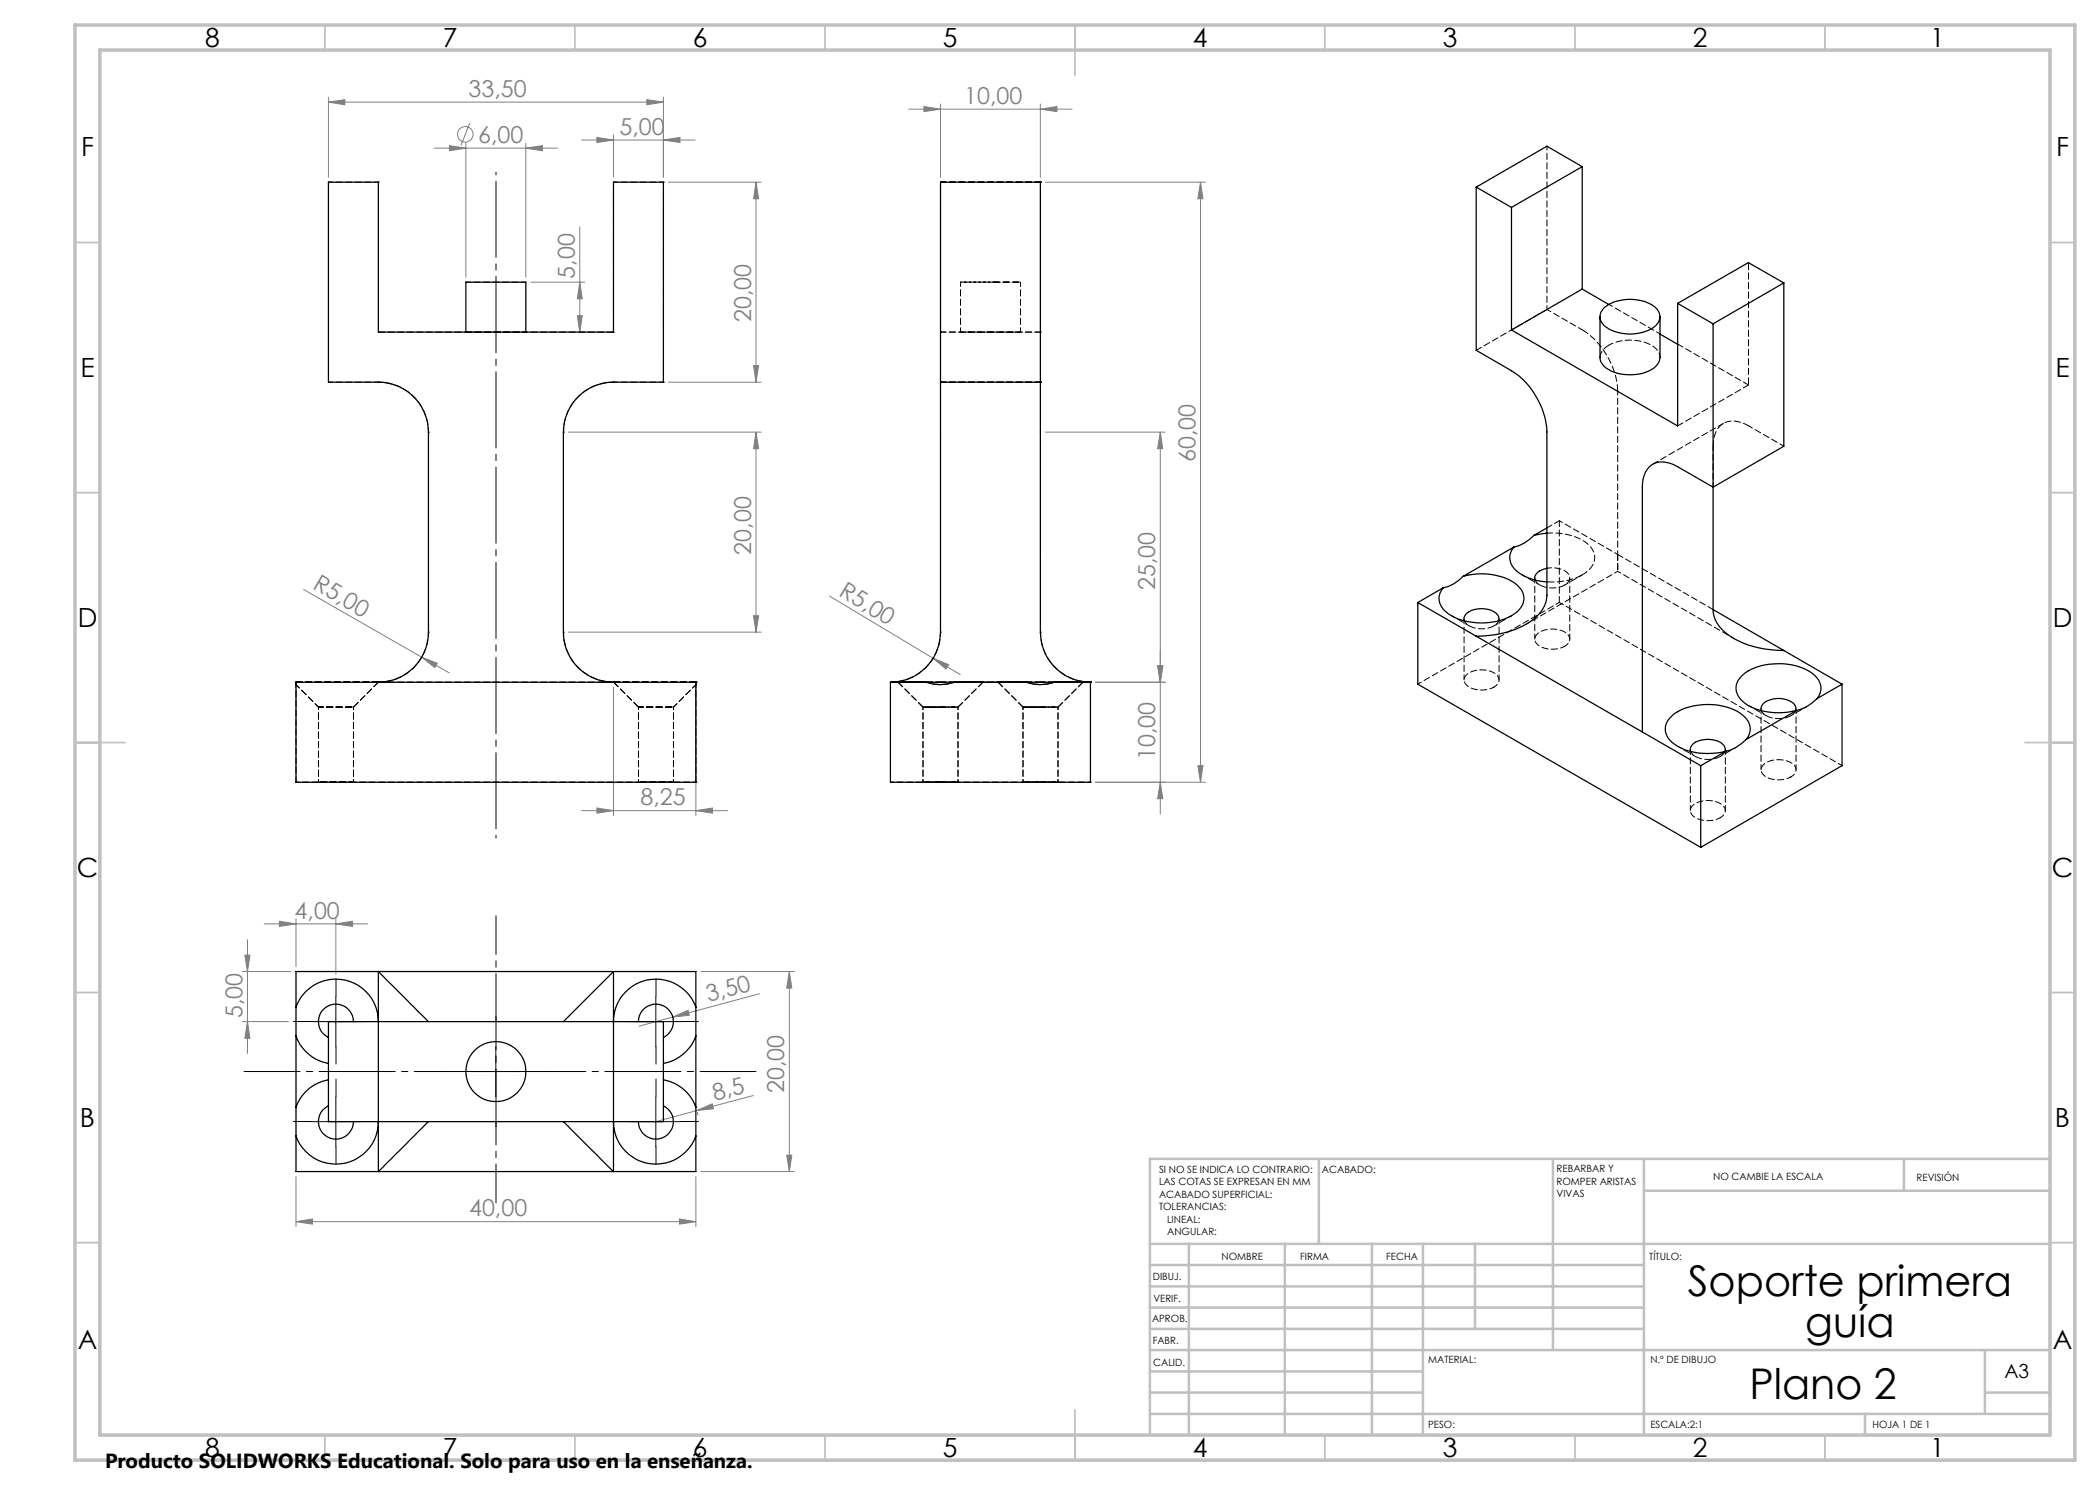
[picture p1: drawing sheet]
<svg xmlns="http://www.w3.org/2000/svg" width="420mm" height="297mm" viewBox="0 0 420 297" stroke-linecap="round" stroke-linejoin="round" font-family="sans-serif">
<g fill="none" stroke="#808080" stroke-width=".2">
<path d="M65.7 19.4v16.1M129.4 19.9l3.3 .5-3.3 .6zM132.7 19.4v16.1M65.7 20.4l3.3-.5v1.1zM65.7 20.4h67M86.8 29.6h24.7M89.9 29.1l3.3 .5-3.3 .6zM93.2 28.6v26.9M93.9 24.7l-1.7 4.4M105.2 29.6l3.3-.5v1.1zM105.2 28.6v26.9M116.3 28h22.7"/>
<path d="M119.4 27.5l3.3 .5-3.3 .5zM122.7 27v8.5M132.7 28l3.3-.5v1zM133.7 36.4h18.5M151.2 36.4v40M151.2 36.4l.5 3.4h-1zM181.8 21.8h32.6M184.8 21.3l3.3 .5-3.3 .5zM188.1 20.8v14.7M208.1 21.8l3.3-.5v1zM208.1 20.8v14.7M209.1 36.4h32"/>
<path d="M240.1 36.4l.5 3.4h-1zM240.1 36.4v120.1M106.2 56.4h10.7M116 45.4v21M116 56.4l.5 3.4h-1zM115.5 63.1h1l-.5 3.3zM133.7 76.4h18.5M150.7 73.1h1l-.5 3.3zM113.7 86.4h38.5M151.2 86.4v40M151.2 86.4l.5 3.3h-1zM209.1 86.4h23.9"/>
<path d="M232.1 86.4v76.4M232.1 86.4l.5 3.3h-1.1zM60.7 117.9l29.2 16.7M165.9 119.2l20.7 12.5M84.3 131.4l3.2 1.2-.5 .9zM113.7 126.4h38.5M122.7 137.4v25.7M139.2 137.4v25.7M150.7 123.2h1l-.5 3.2zM186.6 131.7l3.1 1.2-.5 .9zM186.6 131.7l5.5 3.2M219.1 136.5h13.9"/>
<path d="M231.5 133.1h1.1l-.5 3.4zM219.1 156.5h22M232.1 156.5l.5 3.2h-1.1zM239.6 153.1h1l-.5 3.4zM116.3 162.1h29.2M119.4 161.6l3.3 .5-3.3 .5zM139.2 162.1l3.3-.5v1zM48.5 194.3h9.7M49 191h1l-.5 3.3zM49.5 188v22.7M52.8 184.8h20.7M55.9 184.3l3.3 .5-3.3 .5z"/>
<path d="M59.2 183.8v9.5M67.2 184.8l3.3-.5v1zM67.2 183.8v11M140.2 194.3h18.7M151.9 198.8l-17.4 4.6M157.9 194.3v40M157.9 194.3l.5 3.3h-1.1zM48.5 204.3h9.2M49.5 204.3l.5 3.3h-1zM134.5 203.4l3.1-1.3 .3 1zM134.5 203.4l-6.7 1.8M150.7 219.1l-11.3 3"/>
<path d="M59.2 235.3v10M139.2 235.3v10M139.4 222.1l-8.2 2.2M139.4 222.1l3.1-1.3 .2 1zM139.5 222.4l.1 .7M140.2 234.3h18.7M157.3 231h1.1l-.5 3.3zM59.2 244.3l3.3-.5v1zM59.2 244.3h80M135.9 243.8l3.3 .5-3.3 .5z"/>
<circle cx="93.1" cy="26.9" r="1.55"/>
</g>
<g fill="none" stroke="#000" stroke-width=".2" stroke-dasharray="15.2 1.3 1.3 1.3">
<path d="M67.2 199.3v-3.5M131.2 199.3v-3.5M62.2 204.3h-3.5M67.2 219.3v-3.5M67.2 209.3v3.5M72.2 204.3h3.5M89.2 214.3h-1M99.2 204.3v-1M109.2 214.3h1M126.2 204.3h-3.5M131.2 209.3v3.5M131.2 219.3v-3.5"/>
<path d="M136.2 204.3h3.5M62.2 224.3h-3.5M67.2 229.3v3.5M72.2 224.3h3.5M99.2 224.3v1M126.2 224.3h-3.5M131.2 229.3v3.5M136.2 224.3h3.5"/>
</g>
<path d="M67.2 199.3v10M131.2 199.3v10M62.2 204.3h10M67.2 219.3v10M94.2 214.3h10M99.2 209.3v10M126.2 204.3h10M131.2 219.3v10M62.2 224.3h10M126.2 224.3h10" fill="none" stroke="#000" stroke-width=".2"/>
<path d="M99.2 34.4v133.2" fill="none" stroke="#000" stroke-width=".2" stroke-dasharray="15.2 1.3 1.3 1.3" stroke-dashoffset="-1.8"/>
<path d="M99.2 240.6v-57.5" fill="none" stroke="#000" stroke-width=".2" stroke-dasharray="15.2 1.3 1.3 1.3" stroke-dashoffset="7.5"/>
<path d="M151.2 214.3h-102.4" fill="none" stroke="#000" stroke-width=".2" stroke-dasharray="15.2 1.3 1.3 1.3" stroke-dashoffset="4"/>
<g fill="none" stroke="#c0c0c0" stroke-width=".35">
<path d="M65 5v5M115 5v5M165 5v5M215 5v10M265 5v5M315 5v5M365 5v5M15 48.5h5M410 48.5h5M15 98.5h5M410 98.5h5M15 148.5h10"/>
<path d="M405 148.5h10M15 198.5h5M410 198.5h5M15 248.5h5M410 248.5h5M65 287v5M115 287v5M165 287v5M215 282v10M265 287v5M315 287v5M365 287v5"/>
</g>
<g fill="none" stroke="#c0c0c0" stroke-width=".5">
<path d="M263.8 231.8v17M310.6 231.8v38.2M328.8 231.8v55.2M328.8 238.2h81.2M380.8 231.8v6.4M410 231.8h-180v55.2M230 248.8h180M230 257.3h98.8M230 253h98.8M237.8 248.8v38.2M257 248.8v38.2M274.4 248.8v38.2"/>
<path d="M284.6 248.8v38.2M295 248.8v17M230 265.8h98.8M230 261.5h98.8M230 278.5h54.6M230 274.3h54.6M230 270h180M397 278.5h13M397 270v12.8M230 282.8h180M373 282.8v4.2"/>
</g>
<path d="M15 5h400v287h-400zM20 10h390v277h-390z" fill="none" stroke="#c0c0c0" stroke-width=".7"/>
<g fill="#808080">
<path d="M186.6 131.7l3.1 1.2-.5 .9z"/>
<path d="M84.3 131.4l3.2 1.2-.5 .9z"/>
<path d="M139.4 222.1l3.1-1.3 .2 1z"/>
<path d="M134.5 203.4l3.1-1.3 .3 1z"/>
<path d="M129.4 19.9l3.3 .5-3.3 .6zM65.7 20.4l3.3-.5v1.1zM135.9 243.8l3.3 .5-3.3 .5zM59.2 244.3l3.3-.5v1z"/>
<path d="M119.4 161.6l3.3 .5-3.3 .5zM139.2 162.1l3.3-.5v1zM119.4 27.5l3.3 .5-3.3 .5zM132.7 28l3.3-.5v1zM89.9 29.1l3.3 .5-3.3 .6zM105.2 29.6l3.3-.5v1.1zM184.8 21.3l3.3 .5-3.3 .5zM208.1 21.8l3.3-.5v1zM55.9 184.3l3.3 .5-3.3 .5zM67.2 184.8l3.3-.5v1z"/>
<path d="M115.5 63.1h1l-.5 3.3zM116 56.4l.5 3.4h-1zM232.1 156.5l.5 3.2h-1.1zM231.5 133.1h1.1l-.5 3.4z"/>
<path d="M151.2 36.4l.5 3.4h-1zM150.7 73.1h1l-.5 3.3zM151.2 86.4l.5 3.3h-1zM150.7 123.2h1l-.5 3.2zM240.1 36.4l.5 3.4h-1zM239.6 153.1h1l-.5 3.4zM232.1 86.4l.5 3.3h-1.1zM231.5 133.1h1.1l-.5 3.4zM49 191h1l-.5 3.3zM49.5 204.3l.5 3.3h-1zM157.9 194.3l.5 3.3h-1.1zM157.3 231h1.1l-.5 3.3z"/>
</g>
<g fill="none" stroke="#000" stroke-width=".25">
<path d="M295.2 37.4v32.7l7.1 4.1a15.8 15.8 0 0 1 7.1 12.2v32.7a6.6 6.6 0 0 1-3.3 5.2 19.8 19.8 0 0 1-10.9 2.9M295.2 37.4l7.1 4.1M316.4 33.3l-14.1 8.2M316.4 33.3l-7-4.1-14.2 8.2M316.4 33.3v24.5M302.3 41.5v24.5M316.4 57.8l-14.1 8.2M316.4 57.8l5.3 3.1M356.8 56.6v32.6l-14.2 8.2-7.1-4.1a4.6 4.6 0 0 0-5.7 .1 5.7 5.7 0 0 0-1.3 4v49M356.8 56.6l-14.2 8.2M356.8 56.6l-7.1-4.1-14.2 8.2M93.2 66.4v-10h12v10"/>
<path d="M188.1 76.4v50a10 10 0 0 1-10 10.1M188.1 76.4h20M188.1 76.4v-40h20v40M208.1 76.4v50a10.1 10.1 0 0 0 10 10.1M320 63.3v8.2a3.3 3.3 0 0 0 2.3 2.8 9.4 9.4 0 0 0 8.5-.7 2.97 2.97 0 0 0 1.2-2.1v-8.2M320.8 61.6a8.7 8.7 0 0 1 10.4 0 2.52 2.52 0 0 1-1 4.2 8.9 8.9 0 0 1-9.4-.7 2.35 2.35 0 0 1 0-3.5zM332 66.8l3.5 2.1M335.5 60.7v24.5l-33.2-19.2M335.5 60.7l7.1 4.1M342.6 64.8v57.1M288.6 117.6l-5 2.9M292.7 115.2a12.9 12.9 0 0 1 10.3 1.4 3.4 3.4 0 0 1 1.3 4.7 8.2 8.2 0 0 1-6.1 3.2 11.3 11.3 0 0 1-9.6-2.7 3.2 3.2 0 0 1 0-4.2"/>
<path d="M292.7 115.2a7.6 7.6 0 0 1-4.1 2.4M302.8 109.4a3.4 3.4 0 0 0 1 5.2l1.4 .8 1.6 .6 2.6 .4M302.8 109.4l-10.1 5.8M306.8 107.1a8 8 0 0 1-4 2.3M309.4 106.6l-2.6 .5M309.4 113.7a2.44 2.44 0 0 0-2.4 2.1v.2M309.4 105.6l-2.6 1.5M59.2 136.5h80v20h-80zM75.7 136.5a10 10 0 0 0 10-10.1v-40a10 10 0 0 0-10-10h-10v-40h10v30h47v-30h10v40h-10a10 10 0 0 0-10 10v40a10 10 0 0 0 10 10.1M178.1 136.5h7.1M178.1 136.5v20h40v-20M185.2 136.5a8.6 8.6 0 0 0 5.8 0"/>
<path d="M185.2 136.5h5.8M191 136.5h14.2M205.2 136.5a8.6 8.6 0 0 0 5.8 0M205.2 136.5h5.8M211 136.5h7.1M283.6 120.5v16.3l56.5 32.7M283.6 120.5l44.9 25.9M292.9 124.2a1.49 1.49 0 0 1 .9-1.9 5 5 0 0 1 5.7 .6 1.22 1.22 0 0 1 .2 1.3M342.6 121.9a7 7 0 0 0 4.1 5.8 20.4 20.4 0 0 0 10.1 2.4M342.6 121.9l25.8 14.9M363.4 139.7a7.8 7.8 0 0 1-4.1 2.4M363.4 139.7a3.2 3.2 0 0 0-.5-4.7 12.5 12.5 0 0 0-13.9-.4 3.5 3.5 0 0 0 0 6.1 13.1 13.1 0 0 0 10.3 1.4"/>
<path d="M368.4 136.8v16.3l-28.3 16.4M368.4 136.8l-5 2.9M328.5 146.4l11.6 6.7M338.1 150.3a1.97 1.97 0 0 1 2-2.2 4.5 4.5 0 0 1 4.8 1.3l.1 .9M340.1 153.1v16.4M345.2 150.2l-5.1 2.9M349.2 147.9a7.9 7.9 0 0 1-4 2.3M349.2 147.9a3.3 3.3 0 0 0-1-5.2 12.9 12.9 0 0 0-13.3 0 3.5 3.5 0 0 0-1.4 4.7 8.4 8.4 0 0 0 6.1 3.2l2.8 .1 2.8-.5M352.2 142.1a2 2 0 0 1 2-2.2 4.9 4.9 0 0 1 4.7 1 1.47 1.47 0 0 1 .2 1.2M359.3 142.1l-10.1 5.8M59.2 201.4a8.5 8.5 0 0 1 9.4-5.4 8.5 8.5 0 0 1 7.1 8.3M59.2 207.2a8.4 8.4 0 0 0 6.5 5.5"/>
<path d="M59.2 201.4v5.8M59.2 201.4v-7.1h80v7.1M59.2 207.2v14.2M65.7 216a8.3 8.3 0 0 0-6.5 5.4M65.7 204.3h67v20h-67zM70.7 204.3a3.5 3.5 0 0 0-5.4-2.9 3.5 3.5 0 0 0 .4 6.1M85.7 204.3l-10-10v40l10-10M112.7 204.3l10-10v40l-10-10M127.7 204.3a3.5 3.5 0 0 1 5.4-2.9 3.5 3.5 0 0 1-.4 6.1M132.7 216a8.4 8.4 0 0 1 6.5 5.4M139.2 201.4v5.8M139.2 207.2a8.6 8.6 0 0 1-6.5 5.5"/>
<path d="M139.2 201.4a8.5 8.5 0 0 0-9.5-5.4 8.5 8.5 0 0 0-7 8.3M139.2 207.2v14.2M59.2 221.4v5.8M59.2 227.2v7.1h80v-7.1M65.7 221.2a3.5 3.5 0 0 0-.4 6.1 3.5 3.5 0 0 0 5.4-3M75.7 224.3a8.5 8.5 0 0 1-7.1 8.4 8.5 8.5 0 0 1-9.4-5.5M122.7 224.3a8.5 8.5 0 0 0 7 8.4 8.5 8.5 0 0 0 9.5-5.5M132.7 221.2a3.5 3.5 0 0 1 .4 6.1 3.5 3.5 0 0 1-5.4-3M139.2 221.4v5.8"/>
<circle cx="99.2" cy="214.3" r="6"/>
</g>
<g fill="none" stroke="#000" stroke-width=".2" stroke-dasharray="1.3 .6">
<path d="M65.7 36.4h.1M75.7 36.4h.1M122.7 36.4h.1M132.7 36.4h.1M188.1 36.4h.1M208.1 36.4h.1M65.7 76.4h.1M75.7 66.4h.1M75.7 76.4h.1M122.7 76.4h.1M122.7 66.4h.1M122.7 66.4h-47"/>
<path d="M132.7 76.4h.1M188.1 76.4h.1M188.1 66.4h.1M208.1 76.4h.1M208.1 66.4h.1M321.8 69a3 3 0 0 0-1.8 2.5M323.5 78.2a15.6 15.6 0 0 0-7-12.2M85.7 86.4h.1M112.7 86.4h.1M59.2 136.4h.1M59.2 136.4h16.5M75.7 136.4h.1"/>
<path d="M75.7 136.4h-16.5M75.7 136.4h47M85.7 126.4h.1M112.7 126.4h.1M122.7 136.4h.1M122.7 136.4h16.5M122.7 136.4l5 5M139.2 136.4h.1M139.2 136.4h-16.5M178.1 136.4h.1M179.6 136.4l5 5M188.1 126.4h.1"/>
<path d="M199.6 136.4l5 5M208.1 126.4h.1M218.1 136.4h.1M59.2 156.4h.1M70.7 141.4l5-5M127.7 141.4h.1M139.2 156.4h.1M178.1 156.4h.1M191.6 141.4l5-5M211.6 141.4l5-5M218.1 156.4h.1"/>
</g>
<g fill="none" stroke="#000" stroke-width=".2" stroke-dasharray="1.3 .6" stroke-dashoffset=".3">
<path d="M105.2 56.4h-12M59.2 136.9l4.5 4.5M63.7 141.4h7h-7M63.8 141.4h6.9h-6.9M70.7 156.4h-7h7M127.7 141.4h7h-7M127.8 141.4h6.9h-6.9M134.7 156.4h-7h7M134.7 141.4l4.5-4.5M188.1 156.4h-3.5h7h-3.5M188.1 141.4h-3.5h7h-3.5M188.7 141.4h-4.1h7h-2.9"/>
<path d="M208.1 156.4h-3.5h7h-3.5M208.1 141.4h-3.5h7h-3.5M208.7 141.4h-4.1h7h-2.9"/>
</g>
<g fill="none" stroke="#000" stroke-width=".2" stroke-dasharray="1.3 .6" stroke-dashoffset=".5">
<path d="M309.4 29.2v32.7M323.5 78.2v32.7M304.4 115l3.6 2M312.9 117l3.6-2M59.2 136.4v.5v-.5M139.2 136.4v.5v-.5M283.6 136.8l28.3-16.3M290.3 123.1l3.5 2.1M292.9 124.2a4 4 0 0 0 4.3 1.5l.6-.1a2.62 2.62 0 0 0 1.9-1.4M298.8 125.2l3.5-2.1M335.6 149.3l3.5 2M338.1 150.3a4 4 0 0 0 4.4 1.5l.5-.1a2.62 2.62 0 0 0 2-1.4"/>
<path d="M349.7 141.1l3.5 2M352.3 142.1a4 4 0 0 0 4.3 1.6l.6-.2a2.62 2.62 0 0 0 1.9-1.4"/>
</g>
<path d="M198.9 56.4h-6.8h12h-5.2M93.2 66.4h12h-12M198.1 66.4h-6h12h-6M295.3 70.1l14.1-8.2M349.7 77l-14.1-8.2M349.7 77l-14.1 8.2M344.7 84.7l-14.1 8.1M349.7 85.2a4.6 4.6 0 0 0-5.7 0 5.6 5.6 0 0 0-1.4 4M309.4 106.6a10.9 10.9 0 0 1 8.7 2.8 3.4 3.4 0 0 1-1 5.2l-.6 .4M323.5 110.9v3.4v-3.4M323.5 110.9l19.1 11M311.9 120.5v-16.4" fill="none" stroke="#000" stroke-width=".2" stroke-dasharray="1.3 .6" stroke-dashoffset=".1"/>
<g fill="none" stroke="#000" stroke-width=".2" stroke-dasharray="1.3 .6" stroke-dashoffset=".4">
<path d="M75.7 36.4h-10M132.7 36.4h-10M192.1 56.4v10M75.7 76.4h-10M122.7 76.4a10 10 0 0 0-10 10M122.7 76.4h10M188.1 76.4v10M204.1 66.4v-10M316.5 66l-7.1-4.1M332 71.5a3.7 3.7 0 0 0-3-3 9.5 9.5 0 0 0-7.2 .5M332 66.8l-10.2-5.9M85.7 86.4a10 10 0 0 0-10-10"/>
<path d="M208.1 86.4v-10M342.6 97.4v-8.2M349.7 85.2l7.1 4M307 116a4 4 0 0 0 4.4 1.5l.5-.1a2.24 2.24 0 0 0 2-2 3.1 3.1 0 0 0-3.1-1.8l-1.4 .1M85.7 126.4a10 10 0 0 1-10 10M122.7 136.4a10 10 0 0 1-10-10M178.1 136.4h10M188.1 136.4h-10M188.1 126.4a10 10 0 0 1-10 10M208.1 136.4h10M208.1 126.4a10 10 0 0 0 10 10M218.1 136.4h-10"/>
<path d="M298.8 137.4a5.1 5.1 0 0 1-5.7-.6 1.44 1.44 0 0 1 .7-2.2 5.1 5.1 0 0 1 5.7 .5 1.44 1.44 0 0 1-.7 2.3M311.9 120.5l56.5 32.6M312.9 129.3a5.1 5.1 0 0 1-5.6-.6 1.44 1.44 0 0 1 .7-2.3 5.1 5.1 0 0 1 5.6 .6 1.44 1.44 0 0 1-.7 2.3M358.2 155.4a5.1 5.1 0 0 1-5.7-.6 1.44 1.44 0 0 1 .7-2.3 5.1 5.1 0 0 1 5.7 .6 1.44 1.44 0 0 1-.7 2.3M344 163.5a5.1 5.1 0 0 1-5.6-.5 1.44 1.44 0 0 1 .7-2.3 5.1 5.1 0 0 1 5.6 .6 1.44 1.44 0 0 1-.7 2.2"/>
</g>
<path d="M75.7 36.4v30M122.7 36.4v30M188.1 36.4v30M208.1 36.4v30M178.1 136.4h7.1M211 136.4h7.1" fill="none" stroke="#000" stroke-width=".2" stroke-dasharray="1.3 .6" stroke-dashoffset="-.1"/>
<g fill="none" stroke="#000" stroke-width=".2" stroke-dasharray="1.3 .6" stroke-dashoffset=".6">
<path d="M65.7 36.4v40M132.7 36.4v40M188.1 36.4v40M208.1 36.4v40M85.7 86.4v40M208.1 86.4v40M311.9 104.1l11.6 6.8M323.5 114.3l23.3 13.4M112.7 126.4v-40M185.2 136.4a8.5 8.5 0 0 0 5.8 0M188.1 126.4v-40M205.2 136.4a8.5 8.5 0 0 0 5.8 0"/>
<path d="M305.3 124.8l18.2-10.5M59.2 156.4h80M178.1 156.4h40"/>
</g>
<g fill="none" stroke="#000" stroke-width=".2" stroke-dasharray="1.3 .6" stroke-dashoffset=".2">
<path d="M188.1 36.4h20M208.1 36.4h-20M188.1 76.4h20M188.1 66.4h20M208.1 66.4h-20M208.1 76.4h-20M307 115.6v12.2M309.4 105.6l2.5-1.5M188.1 136.4h20M188.1 136.4h-8.5h5.6M191 136.4h5.6h-8.5M191 136.4h14.2"/>
<path d="M208.1 136.4h-20M208.1 136.4h-8.5h5.6M211 136.4h5.6h-8.5M292.8 123.7v12.3M299.8 136v-12.3M314 127.8v-12.2M59.2 156.4v-20M139.2 156.4v-20M178.1 156.4v-20M218.1 156.4v-20M338.1 149.9v12.2M352.2 141.7v12.3"/>
<path d="M359.2 154v-12.3M345.1 162.1v-12.2"/>
</g>
<path d="M63.7 141.4v15M70.7 156.4v-15M127.7 141.4v15M134.7 156.4v-15M184.6 141.4v15M191.6 156.4v-15M204.6 141.4v15M211.6 156.4v-15" fill="none" stroke="#000" stroke-width=".2" stroke-dasharray="1.3 .6" stroke-dashoffset=".8"/>
<path d="M185.2 136.4h-5.6h5.6M191 136.4h5.6h-5.6M205.2 136.4h-5.6h5.6M211 136.4h5.6h-5.6M344 151.3l3.2-1.8M358.2 143.1l3.2-1.8" fill="none" stroke="#000" stroke-width=".2" stroke-dasharray="1.3 .6" stroke-dashoffset=".7"/>
<path d="M349.7 52.5v24.5M316.5 115a12.7 12.7 0 0 1-7.1 1.4" fill="none" stroke="#000" stroke-width=".2" stroke-dasharray="1.3 .6" stroke-dashoffset="-.2"/>
<g font-size="8.5">
<text x="337.6" y="259.3">Soporte primera</text>
<text x="361" y="267.4">guía</text>
<text x="349.9" y="279.7">Plano 2</text>
</g>
<g font-size="5.3">
<text x="41" y="9.5">8</text>
<text x="88.5" y="9.5">7</text>
<text x="138.5" y="9.5">6</text>
<text x="188.5" y="9.5">5</text>
<text x="238.5" y="9.5">4</text>
<text x="288.5" y="9.5">3</text>
<text x="338.5" y="9.5">2</text>
<text x="386" y="9.5">1</text>
<text x="16.2" y="31.2">F</text>
<text x="411.2" y="31.2">F</text>
<text x="16.1" y="75.5">E</text>
<text x="411.1" y="75.5">E</text>
<text x="15.5" y="125.5">D</text>
<text x="410.5" y="125.5">D</text>
<text x="15.4" y="175.5">C</text>
<text x="410.4" y="175.5">C</text>
<text x="16" y="225.5">B</text>
<text x="411" y="225.5">B</text>
<text x="15.5" y="269.7">A</text>
<text x="410.5" y="269.7">A</text>
<text x="41" y="291.5">8</text>
<text x="88.5" y="291.5">7</text>
<text x="138.5" y="291.5">6</text>
<text x="188.5" y="291.5">5</text>
<text x="238.5" y="291.5">4</text>
<text x="288.5" y="291.5">3</text>
<text x="338.5" y="291.5">2</text>
<text x="386" y="291.5">1</text>
</g>
<g font-size="4.7" fill="#808080">
<text x="93.7" y="19.4">33,50</text>
<text x="192.8" y="20.8">10,00</text>
<text x="95.6" y="28.6">6,00</text>
<text x="123.9" y="27">5,00</text>
<text x="115" y="55.7" transform="rotate(-90 115 55.7)">5,00</text>
<text x="150.2" y="64.4" transform="rotate(-90 150.2 64.4)">20,00</text>
<text x="239.1" y="92.4" transform="rotate(-90 239.1 92.4)">60,00</text>
<text x="150.2" y="110.9" transform="rotate(-90 150.2 110.9)">20,00</text>
<text x="62.4" y="117.7" transform="rotate(30 62.4 117.7)">R5,00</text>
<text x="167.6" y="119" transform="rotate(31 167.6 119)">R5,00</text>
<text x="231" y="118" transform="rotate(-90 231 118)">25,00</text>
<text x="231" y="152" transform="rotate(-90 231 152)">10,00</text>
<text x="128.1" y="161.1">8,25</text>
<text x="58.9" y="183.7">4,00</text>
<text x="48.5" y="203.7" transform="rotate(-90 48.5 203.7)">5,00</text>
<text x="141.7" y="200.5" transform="rotate(-15 141.7 200.5)">3,50</text>
<text x="142.9" y="220.2" transform="rotate(-15 142.9 220.2)">8,5</text>
<text x="156.9" y="218.6" transform="rotate(-90 156.9 218.6)">20,00</text>
<text x="93.8" y="243.3">40,00</text>
</g>
<text font-size="4.1" x="21" y="293.7">Producto SOLIDWORKS Educational. Solo para uso en la enseñanza.</text>
<text font-size="3.9" x="400.9" y="275.5">A3</text>
<g font-size="2">
<text x="231.8" y="234.6">SI NO SE INDICA LO CONTRARIO:</text>
<text x="231.8" y="237.1">LAS COTAS SE EXPRESAN EN MM</text>
<text x="231.8" y="239.6">ACABADO SUPERFICIAL:</text>
<text x="264.4" y="234.6">ACABADO:</text>
<text x="311.3" y="234.5">REBARBAR Y</text>
<text x="311.3" y="237">ROMPER ARISTAS</text>
<text x="311.3" y="239.5">VIVAS</text>
<text x="342.6" y="236">NO CAMBIE LA ESCALA</text>
<text x="383.3" y="236.2">REVISIÓN</text>
<text x="231.8" y="242.1">TOLERANCIAS:</text>
<text x="233.4" y="244.6">LINEAL:</text>
<text x="233.4" y="247.1">ANGULAR:</text>
<text x="244.3" y="252">NOMBRE</text>
<text x="260" y="251.9">FIRMA</text>
<text x="277.2" y="251.9">FECHA</text>
<text x="329.9" y="251.9">TÍTULO:</text>
<text x="230.6" y="256.1">DIBUJ.</text>
<text x="230.7" y="260.3">VERIF.</text>
<text x="230.4" y="264.4">APROB.</text>
<text x="230.5" y="268.8">FABR.</text>
<text x="230.7" y="273.1">CALID.</text>
<text x="285.6" y="272.5">MATERIAL:</text>
<text x="330.1" y="272.5">N.º DE DIBUJO</text>
<text x="285.6" y="285.5">PESO:</text>
<text x="330.1" y="285.6">ESCALA:2:1</text>
<text x="374.5" y="285.6">HOJA 1 DE 1</text>
</g>
</svg>
